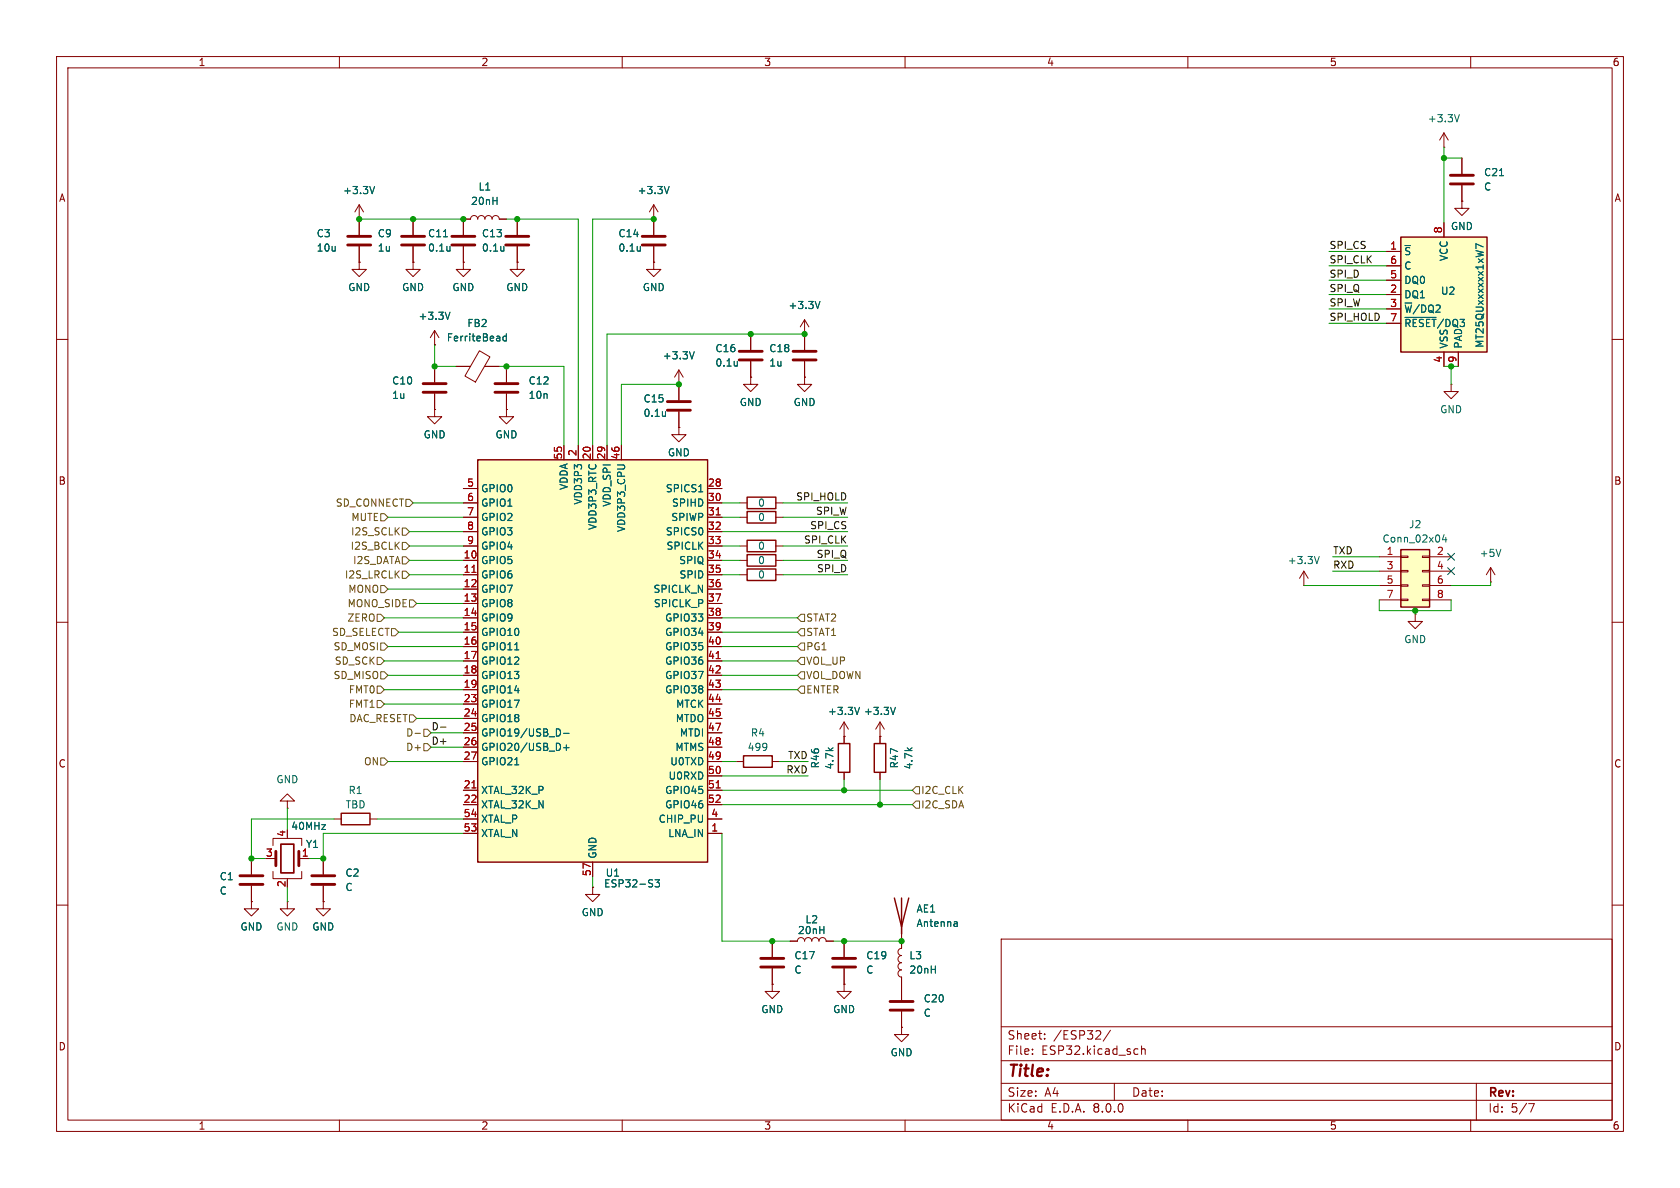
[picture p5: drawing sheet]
<svg xmlns="http://www.w3.org/2000/svg" width="297mm" height="210mm" viewBox="0 0 297 210" stroke-linecap="round" stroke-linejoin="round" font-family="sans-serif">
<g fill="none" stroke="#840000" stroke-width=".18">
<path d="M10 10h277v190h-277zM12 12h273v186h-273zM60 10v2M110 10v2M160 10v2M210 10v2M260 10v2M10 60h2M132.7 59.1v2.7M285 60h2M120 75.6v1.2h1.3l-1.3 1.3-1.3-1.3h1.3M120 75.6h.1"/>
<path d="M120 67.9h.1M120 65.4v5.3M120 72.8v2.8M120 65.4l-.7 1.3M120 65.4l.8 1.3M132.7 66.7v1.2h1.3l-1.3 1.3-1.3-1.3h1.3M132.7 66.7h.1M132.7 63.9v2.8M130.8 88.9h1.3M130.8 91.4h1.3M130.8 99.1h1.3M130.8 96.5h1.3"/>
<path d="M137.2 88.9h1.2M137.2 91.4h1.2M137.2 99.1h1.2M137.2 96.5h1.2M10 110h2M130.8 101.6h1.3M137.2 101.6h1.2M285 110h2M130.2 134.6h1.2M136.5 134.6h1.3M149.2 130.2h.1M149.2 127.6l-.7 1.3"/>
<path d="M149.2 127.6v3.8M149.2 136.5v1.3M149.2 127.6l.8 1.3M155.6 130.2h.1M155.6 127.6v3.8M155.6 136.5v1.3M155.6 127.6l-.8 1.3M155.6 127.6l.7 1.3M10 160h2M48.3 149.5v-1.3h5v1.3M48.3 154.1v1.2h5v-1.2M48.3 151.8h.5"/>
<path d="M50.8 141.6h1.3l-1.3-1.3-1.3 1.3h1.3v1.3M50.8 142.9h.1M50.8 155.3v.3M53.3 151.8h1.3M59.1 144.8h1.2M65.4 144.8h1.3M104.8 156.8v1.3h1.2l-1.2 1.3-1.3-1.3h1.3M104.8 156.8h.1M285 160h2M139.7 166.4h1.3a.64 .64 0 0 1 .6-.7 .64 .64 0 0 1 .6 .7 .64 .64 0 0 1 .7-.7 .64 .64 0 0 1 .6 .7 .64 .64 0 0 1 .6-.7 .64 .64 0 0 1 .7 .7 .64 .64 0 0 1 .6-.7 .64 .64 0 0 1 .6 .7h1.3M159.4 163.8v2.6M177 166h108v32h-108z"/>
<path d="M60 198v2M110 198v2M160 198v2M177 194.5h108M177 191.5h108M177 187.5h108M177 181.5h108M182.5 186.3v.1M182.5 185.5v.1M184.7 183.6v.1M184.7 182.8v.1M196.3 182.1l-1.3 2"/>
<path d="M197 191.5v3M201 185.4l.2 .1M201.2 186.3l-.2 .1M201.8 184.9v1.5M201.8 185.5l.2-.1 .4 .1 .1 .9M210 198v2M260 198v2M261 191.5v6.5M270.2 195.1h1l-.6 1.5"/>
</g>
<path d="M118 72.5h4M118 71h4M130.7 63.6h4M130.7 62.1h4M48.8 150.5v2.5M52.8 150.5v2.5" fill="none" stroke="#840000" stroke-width=".51"/>
<path d="M117.6 72.8v.8M117.6 73.5h.1M122.7 62.2l-.4 1.2M130.3 63.9v.8M130.3 64.6v.1M151.9 125l-.4 1.3M158.3 125l-.4 1.3M169.1 162.9l.1 .2v.7M169.2 163.7l-.4 .1M169.2 163.2l-.4 .1" fill="none" stroke="#006464" stroke-width=".18"/>
<path d="M49.7 149.2h2.2v5.1h-2.2z" fill="none" stroke="#840000" stroke-width=".3"/>
<path d="M132.1 87.9h5.1v2h-5.1zM132.1 90.4h5.1v2.1h-5.1zM132.1 98h5.1v2.1h-5.1zM132.1 95.5h5.1v2h-5.1zM132.1 100.6h5.1v2h-5.1zM131.4 133.6h5.1v2h-5.1zM148.2 131.4h2v5.1h-2zM154.6 131.4h2v5.1h-2zM60.3 143.8h5.1v2h-5.1zM158.1 158.8l1.3 5 1.3-5M159.4 158.8v6.3" fill="none" stroke="#840000" stroke-width=".25"/>
<path d="M247.6 97.2h5.1v10.1h-5.1z" fill="#ffffc2"/>
<g fill="none" stroke="#840000" stroke-width=".18">
<path d="M142.2 59.1h.1M142.2 56.5l-.7 1.3M142.2 56.5v5.3M142.2 56.5l.8 1.3M142.2 66.7v1.2h1.3l-1.3 1.3-1.2-1.3h1.2M142.2 66.7h.1M142.2 63.9v2.8M243.8 98.4h3.8M247.6 98.3h1.3v.3h-1.3zM251.5 98.3h1.2v.3h-1.2zM252.7 98.4h3.8M243.8 101h3.8"/>
<path d="M243.8 103.5h3.8M243.8 106h3.8M247.6 105.9h1.3v.3h-1.3zM247.6 103.4h1.3v.2h-1.3zM247.6 100.8h1.3v.3h-1.3zM251.5 105.9h1.2v.3h-1.2zM251.5 103.4h1.2v.2h-1.2zM251.5 100.8h1.2v.3h-1.2zM252.7 101h3.8M252.7 103.5h3.8M252.7 106h3.8M50.8 159.4v1.3h1.3l-1.3 1.2-1.3-1.2h1.3"/>
<path d="M50.8 159.4h.1M57.1 151.8v2.8M57.1 156.6v2.8M159.4 174v2.8M159.4 178.8v2.8"/>
</g>
<path d="M247.6 97.2h5.1v10.1h-5.1z" fill="none" stroke="#840000" stroke-width=".25"/>
<path d="M145 53.3l-.5 1.3M255.3 94.5l-.3 .9h.8M255.6 95v.8" fill="none" stroke="#006464" stroke-width=".18"/>
<path d="M140.2 63.6h4.1M140.2 62.1h4.1M55.1 156.3h4.1M55.1 154.8h4.1M157.4 178.6h4M157.4 177h4" fill="none" stroke="#840000" stroke-width=".51"/>
<path d="M84.5 81.3h40.6v71.1h-40.6z" fill="#ffffc2"/>
<path d="M84.5 81.3h40.6v71.1h-40.6z" fill="none" stroke="#840000" stroke-width=".25"/>
<g fill="none" stroke="#840000" stroke-width=".18">
<path d="M63.5 38.7h.1M63.5 36.2l-.8 1.3M63.5 36.2v5.3M63.5 36.2l.8 1.3M73 38.7v2.8M91.4 38.7v2.8M115.6 38.7h.1M115.6 36.2v5.3M115.6 36.2l-.8 1.3M115.6 36.2l.7 1.3M255.3 26h.1M255.3 23.5l-.8 1.3"/>
<path d="M255.3 23.5v2.5M255.3 23.5l.7 1.3M258.4 35.6v1.2h1.3l-1.3 1.3-1.2-1.3h1.2M258.4 35.6h.1M258.4 27.9v2.8M258.4 32.8v2.8M63.5 46.4v1.2h1.3l-1.3 1.3-1.3-1.3h1.3M63.5 46.4h.1M63.5 43.6v2.8M73 46.4v1.2h1.3l-1.3 1.3-1.2-1.3h1.2M73 46.4h.1M73 43.6v2.8"/>
<path d="M76.8 58.4v2.6M76.8 58.4l-.7 1.3M76.8 58.4l.8 1.3M91.4 46.4v1.2h1.3l-1.3 1.3-1.2-1.3h1.2M91.4 46.4h.1M91.4 43.6v2.8M115.6 46.4v1.2h1.2l-1.2 1.3-1.3-1.3h1.3M115.6 46.4h.1M115.6 43.6v2.8M76.8 72.4v1.3h1.3l-1.3 1.2-1.2-1.2h1.2M76.8 72.4h.1M76.8 61h.1"/>
<path d="M76.8 64.8v2.8M76.8 69.6v2.8M80.6 64.8h2.6M84.8 62l1.8 1.1-2.6 4.4-1.8-1zM85.7 64.8h2.6M99.7 78.7v2.6M102.2 78.7v2.6M104.8 78.7v2.6M107.3 78.7v2.6M109.9 78.7v2.6M256.5 67.9v1.3h1.3l-1.3 1.3-1.2-1.3h1.2M256.5 67.9h.1"/>
<path d="M81.9 99.1h2.6M81.9 86.4h2.6M81.9 88.9h2.6M81.9 91.4h2.6M81.9 94h2.6M81.9 96.5h2.6M125.1 99.1h2.5M125.1 86.4h2.5M125.1 88.9h2.5M125.1 91.4h2.5M125.1 94h2.5M125.1 96.5h2.5"/>
<path d="M81.9 104.1h2.6M81.9 101.6h2.6M81.9 106.7h2.6M81.9 109.2h2.6M81.9 111.8h2.6M81.9 114.3h2.6M81.9 116.8h2.6M81.9 119.4h2.6M125.1 104.1h2.5M125.1 101.6h2.5M125.1 106.7h2.5M125.1 109.2h2.5"/>
<path d="M125.1 111.8h2.5M125.1 114.3h2.5M125.1 116.8h2.5M125.1 119.4h2.5M230.5 103.5h.1M230.5 101l-.8 1.2M230.5 101v2.5M230.5 101l.8 1.2M250.2 108.6v1.3h1.3l-1.3 1.2-1.3-1.2h1.3M250.2 108.6h.1M263.5 102.9h.1M263.5 100.3l-.7 1.3"/>
<path d="M263.5 100.3v2.6M263.5 100.3l.8 1.3M81.9 127h2.6M81.9 139.7h2.6M81.9 121.9h2.6M81.9 124.5h2.6M81.9 129.5h2.6M81.9 132.1h2.6M81.9 134.6h2.6M125.1 127h2.5M125.1 139.7h2.5M125.1 121.9h2.5"/>
<path d="M125.1 124.5h2.5M125.1 129.5h2.5M125.1 132.1h2.5M125.1 134.6h2.5M125.1 137.2h2.5M44.4 159.4v1.3h1.3l-1.3 1.2-1.2-1.2h1.2M44.4 159.4h.1M57.1 159.4v1.3h1.3l-1.3 1.2-1.2-1.2h1.2M57.1 159.4h.1M81.9 147.3h2.6M81.9 142.2h2.6M81.9 144.8h2.6"/>
<path d="M104.8 152.4v2.5M125.1 147.3h2.5M125.1 142.2h2.5M125.1 144.8h2.5"/>
</g>
<path d="M126.6 91h.7M83.4 101.2h.8M126.6 116.4h.7M83.4 139.3h.8M126.6 139.3h.7" fill="none" stroke="#a90000" stroke-width=".18"/>
<g fill="none" stroke="#006464" stroke-width=".18">
<path d="M66.2 33l-.4 1.2M118.3 33l-.4 1.2M258 20.3l-.4 1.2M265.1 31.1h.7M79.6 55.2l-.5 1.3M89.1 43.5v.9M89.1 44.3h-.1M89.5 59v1.3M89.5 59.5l-.3-.1-.3 .3 .1 .5h.5M113.2 43.5v.9M113.2 44.3h-.1M123.5 86.9h.7"/>
<path d="M233.2 98.4l-.4 1.2M265.3 97.1l-.4 1.3M91 114.9h.7M91 135.2h.7M98.9 128.9l.2 .5-.2 .7M99.6 129.6h1M99.6 132.2h1M100.1 131.7v1M115.8 155.5h.8l-.4 .5 .3 .1v.6l-.2 .1-.5-.1"/>
</g>
<path d="M256.4 32.5h4.1M256.4 31h4.1M61.5 43.3h4M61.5 41.8h4M71 43.3h4.1M71 41.8h4.1M89.4 43.3h4.1M89.4 41.8h4.1M113.5 43.3h4.1M113.5 41.8h4.1M74.8 69.3h4.1M74.8 67.8h4.1" fill="none" stroke="#840000" stroke-width=".51"/>
<path d="M247.6 41.9h15.3v20.3h-15.3z" fill="#ffffc2"/>
<path d="M247.6 41.9h15.3v20.3h-15.3z" fill="none" stroke="#840000" stroke-width=".25"/>
<g fill="none" stroke="#840000" stroke-width=".18">
<path d="M63.5 38.7h.1M63.5 38.7v2.8M73 38.7v2.8M89.5 38.7h-1.2a.64 .64 0 0 0-.7-.6 .64 .64 0 0 0-.6 .6 .64 .64 0 0 0-.6-.6 .64 .64 0 0 0-.7 .6 .64 .64 0 0 0-.6-.6 .64 .64 0 0 0-.6 .6 .64 .64 0 0 0-.7-.6 .64 .64 0 0 0-.6 .6h-1.3v2.8M91.4 38.7v2.8M115.6 38.7h.1M115.6 38.7v2.8M255.3 39.4v2.5M258.4 35.6h.1M258.4 27.9v2.8M258.4 32.8v2.8M63.5 46.4h.1"/>
<path d="M63.5 43.6v2.8M73 46.4h.1M73 43.6v2.8M81.9 46.4v1.2h1.3l-1.3 1.3-1.3-1.3h1.3M81.9 46.4h.1M81.9 43.6v2.8M91.4 46.4h.1M91.4 43.6v2.8M115.6 46.4h.1M115.6 43.6v2.8M132.7 59.1v2.7M142.2 59.1h.1"/>
<path d="M142.2 59.1v2.7M245.1 44.5h2.5M245.1 52.1h2.5M245.1 54.6h2.5M245.1 49.5h2.5M245.1 47h2.5M245.1 57.2h2.5M76.8 72.4h.1M76.8 61h.1M76.8 64.8v2.8M76.8 69.6v2.8M80.6 64.8h2.6"/>
<path d="M85.7 64.8h2.6M89.5 72.4v1.3h1.3l-1.3 1.2-1.2-1.2h1.2M89.5 72.4h.1M89.5 64.8v2.8M89.5 69.6v2.8M99.7 78.7v2.6M102.2 78.7v2.6M104.8 78.7v2.6M107.3 78.7v2.6M109.9 78.7v2.6M120 75.6h.1M120 67.9h.1"/>
<path d="M120 67.9v2.8M120 72.8v2.8M132.7 66.7h.1M132.7 63.9v2.8M142.2 66.7h.1M142.2 63.9v2.8M255.3 62.2v2.6M257.8 62.2v2.6M81.9 99.1h2.6M81.9 86.4h2.6M81.9 88.9h2.6M81.9 91.4h2.6"/>
<path d="M81.9 94h2.6M81.9 96.5h2.6M125.1 99.1h2.5M125.1 86.4h2.5M125.1 88.9h2.5M125.1 91.4h2.5M125.1 94h2.5M125.1 96.5h2.5M81.9 104.1h2.6M81.9 101.6h2.6M81.9 106.7h2.6M81.9 109.2h2.6"/>
<path d="M81.9 111.8h2.6M81.9 114.3h2.6M81.9 116.8h2.6M81.9 119.4h2.6M125.1 104.1h2.5M125.1 101.6h2.5M125.1 106.7h2.5M125.1 109.2h2.5M125.1 111.8h2.5M125.1 114.3h2.5M125.1 116.8h2.5M125.1 119.4h2.5"/>
<path d="M81.9 127h2.6M81.9 139.7h2.6M81.9 121.9h2.6M81.9 124.5h2.6M81.9 129.5h2.6M81.9 132.1h2.6M81.9 134.6h2.6M125.1 127h2.5M125.1 139.7h2.5M125.1 121.9h2.5M125.1 124.5h2.5M125.1 129.5h2.5"/>
<path d="M125.1 132.1h2.5M125.1 134.6h2.5M125.1 137.2h2.5M149.2 130.2h.1M149.2 130.2v1.2M149.2 136.5v1.3M155.6 130.2h.1M155.6 130.2v1.2M155.6 136.5v1.3M44.4 159.4h.1M44.4 151.8v2.8M44.4 156.6v2.8"/>
<path d="M53.3 151.8h1.3M57.1 159.4h.1M57.1 151.8v2.8M57.1 156.6v2.8M81.9 147.3h2.6M81.9 142.2h2.6M81.9 144.8h2.6M104.8 156.8h.1M104.8 152.4v2.5M125.1 147.3h2.5M125.1 142.2h2.5M125.1 144.8h2.5"/>
<path d="M136.5 174v1.3h1.3l-1.3 1.2-1.2-1.2h1.2M136.5 174h.1M136.5 166.4v2.8M136.5 171.2v2.8M139.7 166.4h1.3M146 166.4h1.3M149.2 174v1.3h1.3l-1.3 1.2-1.2-1.2h1.2M149.2 174h.1M149.2 166.4v2.8M149.2 171.2v2.8M159.4 163.8v3.8a.64 .64 0 0 0-.7 .7 .64 .64 0 0 0 .7 .6 .63 .63 0 0 0-.7 .7 .63 .63 0 0 0 .7 .6 .63 .63 0 0 0-.7 .6 .63 .63 0 0 0 .7 .7 .63 .63 0 0 0-.7 .6 .63 .63 0 0 0 .7 .6v4.1M159.4 178.8v2.8"/>
<path d="M159.4 181.6v1.3h1.3l-1.3 1.3-1.3-1.3h1.3M159.4 181.6h.1"/>
</g>
<g fill="none" stroke="#006464" stroke-width=".18">
<path d="M66.2 33l-.4 1.2M118.3 33l-.4 1.2M265.1 31.1h.7M78.4 41.9h.7M79.5 43.5v.9M79.5 44.3h.1M79.6 55.2l-.5 1.3M89.1 43.5v.9M89.1 44.3h-.1M89.5 59v1.3M89.5 59.5l-.3-.1-.3 .3 .1 .5h.5M113.2 43.5v.9"/>
<path d="M113.2 44.3h-.1M145 53.3l-.5 1.3M248.4 56.1h5.5M262.2 43.6l-1.3-.5v.8M117.6 72.8v.8M117.6 73.5h.1M122.7 62.2l-.4 1.2M130.3 63.9v.8M130.3 64.6v.1M123.5 86.9h.7M91 114.9h.7M91 135.2h.7"/>
<path d="M98.9 128.9l.2 .5-.2 .7M99.6 129.6h1M99.6 132.2h1M100.1 131.7v1M151.9 125l-.4 1.3M158.3 125l-.4 1.3M115.8 155.5h.8l-.4 .5 .3 .1v.6l-.2 .1-.5-.1M169.1 162.9l.1 .2v.7M169.2 163.7l-.4 .1M169.2 163.2l-.4 .1"/>
</g>
<path d="M79.9 43.3h4M79.9 41.8h4M87.5 69.3h4.1M87.5 67.8h4.1M42.4 156.3h4.1M42.4 154.8h4.1M134.5 170.9h4.1M134.5 169.4h4.1M147.2 170.9h4.1M147.2 169.4h4.1" fill="none" stroke="#840000" stroke-width=".51"/>
<g fill="none" stroke="#725600" stroke-width=".18">
<path d="M67.3 90.8h.6l.7 .6-.7 .7h-.6zM71.1 98.4h.7l.6 .7-.6 .6h-.7zM71.1 93.3h.7l.6 .7-.6 .6h-.7zM71.1 95.9h.7l.6 .6-.6 .7h-.7zM71.8 88.3h.6l.6 .6-.6 .6h-.6zM66.7 116.2h.6l.6 .6-.6 .7h-.6zM66.7 108.6h.6l.6 .6-.6 .7h-.6zM67.3 113.7h.6l.7 .6-.7 .6h-.6zM67.3 118.7h.6l.7 .7-.7 .6h-.6zM67.3 103.5h.6l.7 .6-.7 .7h-.6zM69.2 111.1h.6l.7 .7-.7 .6h-.6zM71.1 101h.7l.6 .6-.6 .6h-.7z"/>
<path d="M72.4 106h.6l.7 .7-.7 .6h-.6zM141.6 108.6h.6v1.3h-.6l-.6-.7zM141.6 111.1h.6v1.3h-.6l-.6-.6zM141.6 116.2h.6v1.3h-.6l-.6-.7zM141.6 118.7h.6v1.3h-.6l-.6-.6zM141.6 113.7h.6v1.2h-.6l-.6-.6zM66.7 121.3h.6l.6 .6-.6 .7h-.6zM66.7 123.8h.6l.6 .7-.6 .6h-.6zM67.3 134h.6l.7 .6-.7 .7h-.6zM72.4 126.4h.6l.7 .6-.7 .6h-.6zM73.4 129.6h.9M74.9 131.4h.7l.6 .7-.6 .6h-.7z"/>
<path d="M74.9 128.9h.7l.6 .6-.6 .7h-.7zM141.6 121.3h.6v1.3h-.6l-.6-.7zM161.9 139.1h.7v1.2h-.7l-.6-.6zM161.9 141.6h.7v1.3h-.7l-.6-.7z"/>
</g>
<path d="M77.9 128.5h.9" fill="none" stroke="#0f0f0f" stroke-width=".18"/>
<g fill="none" stroke="#009600" stroke-width=".18">
<path d="M63.5 38.7h18.4M89.5 38.7h12.7v40M115.6 38.7h-10.8v40M255.3 26v13.4M255.3 27.9h3.1M142.2 59.1h-34.9v19.6M234.9 57.2h10.2M234.9 54.6h10.2M234.9 47h10.2M234.9 44.5h10.2M234.9 49.5h10.2M234.9 52.1h10.2"/>
<path d="M76.8 61v3.8h3.8M88.3 64.8h11.4v13.9M120 67.9h-10.1v10.8M255.3 64.8h2.5M256.5 64.8v3.1M68.6 91.4h13.3M72.4 96.5h9.5M72.4 99.1h9.5M72.4 94h9.5M73 88.9h8.9M127.6 96.5h3.2M127.6 88.9h3.2"/>
<path d="M127.6 99.1h3.2M127.6 94h22.3M127.6 91.4h3.2M138.4 96.5h11.5M138.4 88.9h11.5M138.4 99.1h11.5M138.4 91.4h11.5M235.6 98.4h8.2M67.9 109.2h14M67.9 116.8h14M68.6 114.3h13.3M68.6 119.4h13.3"/>
<path d="M68.6 104.1h13.3M70.5 111.8h11.4M72.4 101.6h9.5M73.7 106.7h8.2M127.6 114.3h13.4M127.6 109.2h13.4M127.6 111.8h13.4M127.6 101.6h3.2M127.6 119.4h13.4M127.6 116.8h13.4M138.4 101.6h11.5M230.5 103.5h13.3"/>
<path d="M235.6 101h8.2M243.8 106v2h12.7v-2M250.2 108v.6M263.5 102.9v.6h-7M67.9 121.9h14M67.9 124.5h14M68.6 134.6h13.3M73.7 127h8.2M76.2 132.1h5.7M76.2 129.5h5.7M127.6 134.6h2.6M127.6 121.9h13.4"/>
<path d="M127.6 137.2h15.3M127.6 139.7h33.7M137.8 134.6h5.1M149.2 137.8v1.9M155.6 137.8v4.4M50.8 142.9v3.8M50.8 156.8v2.6M59.1 144.8h-14.7v7h2.6M66.7 144.8h15.2M81.9 147.3h-24.8v4.5h-2.5M104.8 154.9v1.9M127.6 147.3v19.1h12.1"/>
<path d="M127.6 142.2h33.7M147.3 166.4h12.1"/>
</g>
<path d="M255.9 97.8l1.2 1.2M257.1 97.8l-1.2 1.2M255.9 100.4l1.2 1.2M257.1 100.4l-1.2 1.2" fill="none" stroke="#000084" stroke-width=".18"/>
<path d="M126.6 91h.7M83.4 101.2h.8M126.6 116.4h.7M83.4 139.3h.8M126.6 139.3h.7" fill="none" stroke="#a90000" stroke-width=".18"/>
<g fill="#009600" stroke="#009600" stroke-width=".18">
<circle cx="120" cy="67.9" r=".46"/>
<circle cx="115.6" cy="38.7" r=".46"/>
<circle cx="132.7" cy="59.1" r=".46"/>
<circle cx="142.2" cy="59.1" r=".46"/>
<circle cx="91.4" cy="38.7" r=".46"/>
<circle cx="89.5" cy="64.8" r=".46"/>
<circle cx="73" cy="38.7" r=".46"/>
<circle cx="63.5" cy="38.7" r=".46"/>
<circle cx="81.9" cy="38.7" r=".46"/>
<circle cx="57.1" cy="151.8" r=".46"/>
<circle cx="136.5" cy="166.4" r=".46"/>
<circle cx="44.4" cy="151.8" r=".46"/>
<circle cx="250.2" cy="108" r=".46"/>
<circle cx="255.3" cy="27.9" r=".46"/>
<circle cx="256.5" cy="64.8" r=".46"/>
<circle cx="149.2" cy="139.7" r=".46"/>
<circle cx="76.8" cy="64.8" r=".46"/>
<circle cx="159.4" cy="166.4" r=".46"/>
<circle cx="155.6" cy="142.2" r=".46"/>
<circle cx="149.2" cy="166.4" r=".46"/>
</g>
<text font-size="2.8" fill="#840000" x="178" y="190.9">Title:</text>
<g font-size="2.1" fill="#840000">
<text x="178" y="184">Sheet:</text>
<text x="186.2" y="184">/ESP32/</text>
<text x="178" y="186.7">File:</text>
<text x="184.1" y="186.7">ESP32.kicad_sch</text>
<text x="178" y="196.9">KiCad</text>
<text x="178" y="194.1">Size:</text>
<text x="184.7" y="194.1">A4</text>
<text x="185.7" y="196.9">E.D.A.</text>
<text x="193.3" y="196.9">8.0.0</text>
<text x="200" y="194.1">Date:</text>
<text x="263" y="194.3">Rev:</text>
<text x="263" y="196.9">Id:</text>
<text x="267.1" y="196.9">5/7</text>
</g>
<g font-size="1.8" fill="#840000">
<text x="35" y="11.9">1</text>
<text x="85" y="11.9">2</text>
<text x="135" y="11.9">3</text>
<text x="185" y="11.9">4</text>
<text x="235" y="11.9">5</text>
<text x="285" y="11.9">6</text>
<text x="10.3" y="35.9">A</text>
<text x="285.3" y="35.9">A</text>
<text x="10.3" y="85.9">B</text>
<text x="285.3" y="85.9">B</text>
<text x="10.3" y="135.9">C</text>
<text x="285.3" y="135.9">C</text>
<text x="10.3" y="185.9">D</text>
<text x="285.3" y="185.9">D</text>
<text x="35" y="199.9">1</text>
<text x="85" y="199.9">2</text>
<text x="135" y="199.9">3</text>
<text x="185" y="199.9">4</text>
<text x="235" y="199.9">5</text>
<text x="285" y="199.9">6</text>
</g>
<g font-size="1.8" fill="#006464">
<text x="252.3" y="21.8">+3.3V</text>
<text x="60.6" y="34.5">+3.3V</text>
<text x="84.5" y="33.9">L1</text>
<text x="112.6" y="34.5">+3.3V</text>
<text x="262.3" y="31.3">C21</text>
<text x="262.3" y="33.9">C</text>
<text x="83.2" y="36.4">20nH</text>
<text x="256.4" y="40.9">GND</text>
<text x="55.9" y="42.1">C3</text>
<text x="55.9" y="44.7">10u</text>
<text x="66.7" y="42.1">C9</text>
<text x="66.7" y="44.7">1u</text>
<text x="75.6" y="42.1">C11</text>
<text x="75.6" y="44.7">0.1u</text>
<text x="85.1" y="42.1">C13</text>
<text x="85.1" y="44.7">0.1u</text>
<text x="109.2" y="42.1">C14</text>
<text x="109.2" y="44.7">0.1u</text>
<text x="248.2" y="45.3">~{S}</text>
<text x="248.2" y="47.9">C</text>
<text x="256.1" y="46.2" transform="rotate(-90 256.1 46.2)">VCC</text>
<text x="61.5" y="51.7">GND</text>
<text x="71" y="51.7">GND</text>
<text x="79.9" y="51.7">GND</text>
<text x="89.4" y="51.7">GND</text>
<text x="113.5" y="51.7">GND</text>
<text x="248.2" y="52.9">DQ1</text>
<text x="248.2" y="50.4">DQ0</text>
<text x="254.6" y="52.3">U2</text>
<text x="73.9" y="56.7">+3.3V</text>
<text x="82.5" y="58">FB2</text>
<text x="139.3" y="54.8">+3.3V</text>
<text x="248.2" y="55.5">~{W}/DQ2</text>
<text x="248.2" y="58">~{RESET}/DQ3</text>
<text x="78.9" y="60.6">FerriteBead</text>
<text x="117.1" y="63.7">+3.3V</text>
<text x="126.4" y="62.5">C16</text>
<text x="126.4" y="65">0.1u</text>
<text x="135.9" y="65">1u</text>
<text x="135.9" y="62.5">C18</text>
<text x="256.1" y="61.7" transform="rotate(-90 256.1 61.7)">VSS</text>
<text x="258.7" y="61.7" transform="rotate(-90 258.7 61.7)">PAD</text>
<text x="262.5" y="61.6" transform="rotate(-90 262.5 61.6)">MT25QUxxxxxx1xW7</text>
<text x="69.2" y="70.7">1u</text>
<text x="69.2" y="68.2">C10</text>
<text x="93.4" y="68.2">C12</text>
<text x="93.4" y="70.7">10n</text>
<text x="113.7" y="71.3">C15</text>
<text x="130.7" y="72">GND</text>
<text x="140.2" y="72">GND</text>
<text x="74.8" y="77.7">GND</text>
<text x="87.5" y="77.7">GND</text>
<text x="113.7" y="73.9">0.1u</text>
<text x="254.5" y="73.3">GND</text>
<text x="118" y="80.9">GND</text>
<text x="85" y="87.2">GPIO0</text>
<text x="85" y="89.8">GPIO1</text>
<text x="100.6" y="86.7" transform="rotate(-90 100.6 86.7)">VDDA</text>
<text x="103.1" y="89.3" transform="rotate(-90 103.1 89.3)">VDD3P3</text>
<text x="108.2" y="89.7" transform="rotate(-90 108.2 89.7)">VDD_SPI</text>
<text x="117.6" y="87.2">SPICS1</text>
<text x="118.7" y="89.8">SPIHD</text>
<text x="133.9" y="89.8">0</text>
<text x="85" y="92.3">GPIO2</text>
<text x="85" y="94.8">GPIO3</text>
<text x="105.6" y="93.8" transform="rotate(-90 105.6 93.8)">VDD3P3_RTC</text>
<text x="110.7" y="94.1" transform="rotate(-90 110.7 94.1)">VDD3P3_CPU</text>
<text x="117.6" y="94.8">SPICS0</text>
<text x="118.6" y="92.3">SPIWP</text>
<text x="133.9" y="92.3">0</text>
<text x="249" y="93.6">J2</text>
<text x="85" y="99.9">GPIO5</text>
<text x="85" y="97.4">GPIO4</text>
<text x="117.7" y="97.4">SPICLK</text>
<text x="120" y="99.9">SPIQ</text>
<text x="133.9" y="99.9">0</text>
<text x="133.9" y="97.4">0</text>
<text x="227.6" y="99.9">+3.3V</text>
<text x="244.3" y="96.1">Conn_02x04</text>
<text x="261.5" y="98.7">+5V</text>
<text x="85" y="102.5">GPIO6</text>
<text x="85" y="105">GPIO7</text>
<text x="85" y="107.5">GPIO8</text>
<text x="115.4" y="105">SPICLK_N</text>
<text x="115.5" y="107.5">SPICLK_P</text>
<text x="120" y="102.5">SPID</text>
<text x="133.9" y="102.5">0</text>
<text x="85" y="110.1">GPIO9</text>
<text x="85" y="112.6">GPIO10</text>
<text x="117.5" y="110.1">GPIO33</text>
<text x="117.5" y="112.6">GPIO34</text>
<text x="248.2" y="113.9">GND</text>
<text x="85" y="115.2">GPIO11</text>
<text x="85" y="117.7">GPIO12</text>
<text x="117.5" y="115.2">GPIO35</text>
<text x="117.5" y="117.7">GPIO36</text>
<text x="85" y="120.2">GPIO13</text>
<text x="85" y="122.8">GPIO14</text>
<text x="85" y="125.3">GPIO17</text>
<text x="117.5" y="120.2">GPIO37</text>
<text x="117.5" y="122.8">GPIO38</text>
<text x="119.4" y="125.3">MTCK</text>
<text x="85" y="127.9">GPIO18</text>
<text x="85" y="130.4">GPIO19/USB_D-</text>
<text x="119.4" y="127.9">MTDO</text>
<text x="120.1" y="130.4">MTDI</text>
<text x="132.6" y="130.4">R4</text>
<text x="146.3" y="126.6">+3.3V</text>
<text x="152.6" y="126.6">+3.3V</text>
<text x="85" y="132.9">GPIO20/USB_D+</text>
<text x="85" y="135.5">GPIO21</text>
<text x="118.4" y="135.5">U0TXD</text>
<text x="119.3" y="132.9">MTMS</text>
<text x="132.1" y="132.9">499</text>
<text x="145" y="135.9" transform="rotate(-90 145 135.9)">R46</text>
<text x="147.5" y="136.1" transform="rotate(-90 147.5 136.1)">4.7k</text>
<text x="159" y="135.9" transform="rotate(-90 159 135.9)">R47</text>
<text x="161.5" y="136.1" transform="rotate(-90 161.5 136.1)">4.7k</text>
<text x="48.8" y="138.7">GND</text>
<text x="61" y="143.1">TBD</text>
<text x="61.5" y="140.6">R1</text>
<text x="85" y="140.6">XTAL_32K_P</text>
<text x="85" y="143.1">XTAL_32K_N</text>
<text x="117.5" y="140.6">GPIO45</text>
<text x="117.5" y="143.1">GPIO46</text>
<text x="118.1" y="138">U0RXD</text>
<text x="51.4" y="146.9">40MHz</text>
<text x="85" y="148.2">XTAL_N</text>
<text x="85" y="145.6">XTAL_P</text>
<text x="116.3" y="145.6">CHIP_PU</text>
<text x="118" y="148.2">LNA_IN</text>
<text x="38.7" y="155.8">C1</text>
<text x="54" y="150.1">Y1</text>
<text x="61" y="155.2">C2</text>
<text x="105.6" y="151.9" transform="rotate(-90 105.6 151.9)">GND</text>
<text x="107" y="155.2">U1</text>
<text x="38.7" y="158.3">C</text>
<text x="61" y="157.7">C</text>
<text x="106.7" y="157.1">ESP32-S3</text>
<text x="161.9" y="161.5">AE1</text>
<text x="42.4" y="164.7">GND</text>
<text x="48.8" y="164.7">GND</text>
<text x="55.1" y="164.7">GND</text>
<text x="102.7" y="162.2">GND</text>
<text x="141" y="165.3">20nH</text>
<text x="142.3" y="163.4">L2</text>
<text x="161.9" y="164.1">Antenna</text>
<text x="140.3" y="169.8">C17</text>
<text x="140.3" y="172.3">C</text>
<text x="153" y="169.8">C19</text>
<text x="153" y="172.3">C</text>
<text x="160.7" y="172.3">20nH</text>
<text x="160.7" y="169.8">L3</text>
<text x="134.5" y="179.3">GND</text>
<text x="147.2" y="179.3">GND</text>
<text x="163.2" y="177.4">C20</text>
<text x="163.2" y="179.9">C</text>
<text x="157.3" y="186.9">GND</text>
</g>
<g font-size="1.8" fill="#a90000">
<text x="255" y="41.3" transform="rotate(-90 255 41.3)">8</text>
<text x="245.7" y="44.2">1</text>
<text x="245.7" y="46.7">6</text>
<text x="245.7" y="51.8">2</text>
<text x="245.7" y="49.3">5</text>
<text x="245.7" y="54.4">3</text>
<text x="245.7" y="56.9">7</text>
<text x="255" y="64.2" transform="rotate(-90 255 64.2)">4</text>
<text x="257.6" y="64.2" transform="rotate(-90 257.6 64.2)">9</text>
<text x="99.4" y="81.3" transform="rotate(-90 99.4 81.3)">55</text>
<text x="102" y="80.7" transform="rotate(-90 102 80.7)">2</text>
<text x="104.5" y="81.3" transform="rotate(-90 104.5 81.3)">20</text>
<text x="107.1" y="81.3" transform="rotate(-90 107.1 81.3)">29</text>
<text x="109.6" y="81.3" transform="rotate(-90 109.6 81.3)">46</text>
<text x="82.5" y="86.1">5</text>
<text x="82.5" y="88.6">6</text>
<text x="125.1" y="86.1">28</text>
<text x="125.1" y="88.6">30</text>
<text x="82.5" y="91.2">7</text>
<text x="82.5" y="93.7">8</text>
<text x="125.1" y="91.2">31</text>
<text x="125.1" y="93.7">32</text>
<text x="81.9" y="98.8">10</text>
<text x="81.9" y="101.3">11</text>
<text x="82.5" y="96.3">9</text>
<text x="125.1" y="96.3">33</text>
<text x="125.1" y="98.8">34</text>
<text x="125.1" y="101.3">35</text>
<text x="245" y="98.2">1</text>
<text x="245" y="100.7">3</text>
<text x="253.9" y="98.2">2</text>
<text x="253.9" y="100.7">4</text>
<text x="81.9" y="103.9">12</text>
<text x="81.9" y="106.4">13</text>
<text x="125.1" y="103.9">36</text>
<text x="125.1" y="106.4">37</text>
<text x="245" y="103.3">5</text>
<text x="245" y="105.8">7</text>
<text x="253.9" y="103.3">6</text>
<text x="253.9" y="105.8">8</text>
<text x="81.9" y="109">14</text>
<text x="81.9" y="111.5">15</text>
<text x="125.1" y="109">38</text>
<text x="125.1" y="111.5">39</text>
<text x="81.9" y="114">16</text>
<text x="81.9" y="116.6">17</text>
<text x="81.9" y="119.1">18</text>
<text x="125.1" y="114">40</text>
<text x="125.1" y="116.6">41</text>
<text x="125.1" y="119.1">42</text>
<text x="81.9" y="121.7">19</text>
<text x="81.9" y="124.2">23</text>
<text x="125.1" y="121.7">43</text>
<text x="125.1" y="124.2">44</text>
<text x="81.9" y="126.7">24</text>
<text x="81.9" y="129.3">25</text>
<text x="81.9" y="131.8">26</text>
<text x="125.1" y="126.7">45</text>
<text x="125.1" y="129.3">47</text>
<text x="125.1" y="131.8">48</text>
<text x="81.9" y="134.4">27</text>
<text x="125.1" y="134.4">49</text>
<text x="125.1" y="136.9">50</text>
<text x="81.9" y="139.4">21</text>
<text x="81.9" y="142">22</text>
<text x="125.1" y="139.4">51</text>
<text x="125.1" y="142">52</text>
<text x="50.5" y="148" transform="rotate(-90 50.5 148)">4</text>
<text x="81.9" y="147.1">53</text>
<text x="81.9" y="144.5">54</text>
<text x="125.7" y="147.1">1</text>
<text x="125.7" y="144.5">4</text>
<text x="46.9" y="151.5">3</text>
<text x="53.3" y="151.5">1</text>
<text x="104.5" y="155" transform="rotate(-90 104.5 155)">57</text>
<text x="50.5" y="156.9" transform="rotate(-90 50.5 156.9)">2</text>
</g>
<g font-size="1.8" fill="#0f0f0f">
<text x="234.9" y="44.1">SPI_CS</text>
<text x="234.9" y="46.6">SPI_CLK</text>
<text x="234.9" y="51.7">SPI_Q</text>
<text x="234.9" y="49.2">SPI_D</text>
<text x="234.9" y="56.8">SPI_HOLD</text>
<text x="234.9" y="54.3">SPI_W</text>
<text x="140.6" y="88.6">SPI_HOLD</text>
<text x="143.1" y="93.6">SPI_CS</text>
<text x="144.2" y="91.1">SPI_W</text>
<text x="142" y="96.2">SPI_CLK</text>
<text x="144.3" y="98.7">SPI_Q</text>
<text x="144.3" y="101.3">SPI_D</text>
<text x="235.6" y="100.6">RXD</text>
<text x="235.6" y="98.1">TXD</text>
<text x="76.2" y="131.7">D+</text>
<text x="76.2" y="129.2">D-</text>
<text x="138.9" y="136.8">RXD</text>
<text x="139.2" y="134.3">TXD</text>
</g>
<g font-size="1.8" fill="#725600">
<text x="59.3" y="89.8">SD_CONNECT</text>
<text x="62" y="94.8">I2S_SCLK</text>
<text x="62" y="92.3">MUTE</text>
<text x="61.9" y="97.4">I2S_BCLK</text>
<text x="62.3" y="99.9">I2S_DATA</text>
<text x="60.9" y="102.5">I2S_LRCLK</text>
<text x="61.4" y="107.5">MONO_SIDE</text>
<text x="61.5" y="105">MONO</text>
<text x="58.6" y="112.6">SD_SELECT</text>
<text x="61.3" y="110.1">ZERO</text>
<text x="142.4" y="110.1">STAT2</text>
<text x="142.4" y="112.6">STAT1</text>
<text x="58.9" y="115.2">SD_MOSI</text>
<text x="59.1" y="117.7">SD_SCK</text>
<text x="142.4" y="117.7">VOL_UP</text>
<text x="142.4" y="115.2">PG1</text>
<text x="58.9" y="120.2">SD_MISO</text>
<text x="61.6" y="122.8">FMT0</text>
<text x="61.6" y="125.3">FMT1</text>
<text x="142.4" y="122.8">ENTER</text>
<text x="142.4" y="120.2">VOL_DOWN</text>
<text x="61.7" y="127.9">DAC_RESET</text>
<text x="71.7" y="130.4">D-</text>
<text x="64.3" y="135.5">ON</text>
<text x="71.7" y="132.9">D+</text>
<text x="162.8" y="143.1">I2C_SDA</text>
<text x="162.8" y="140.6">I2C_CLK</text>
</g>
</svg>
